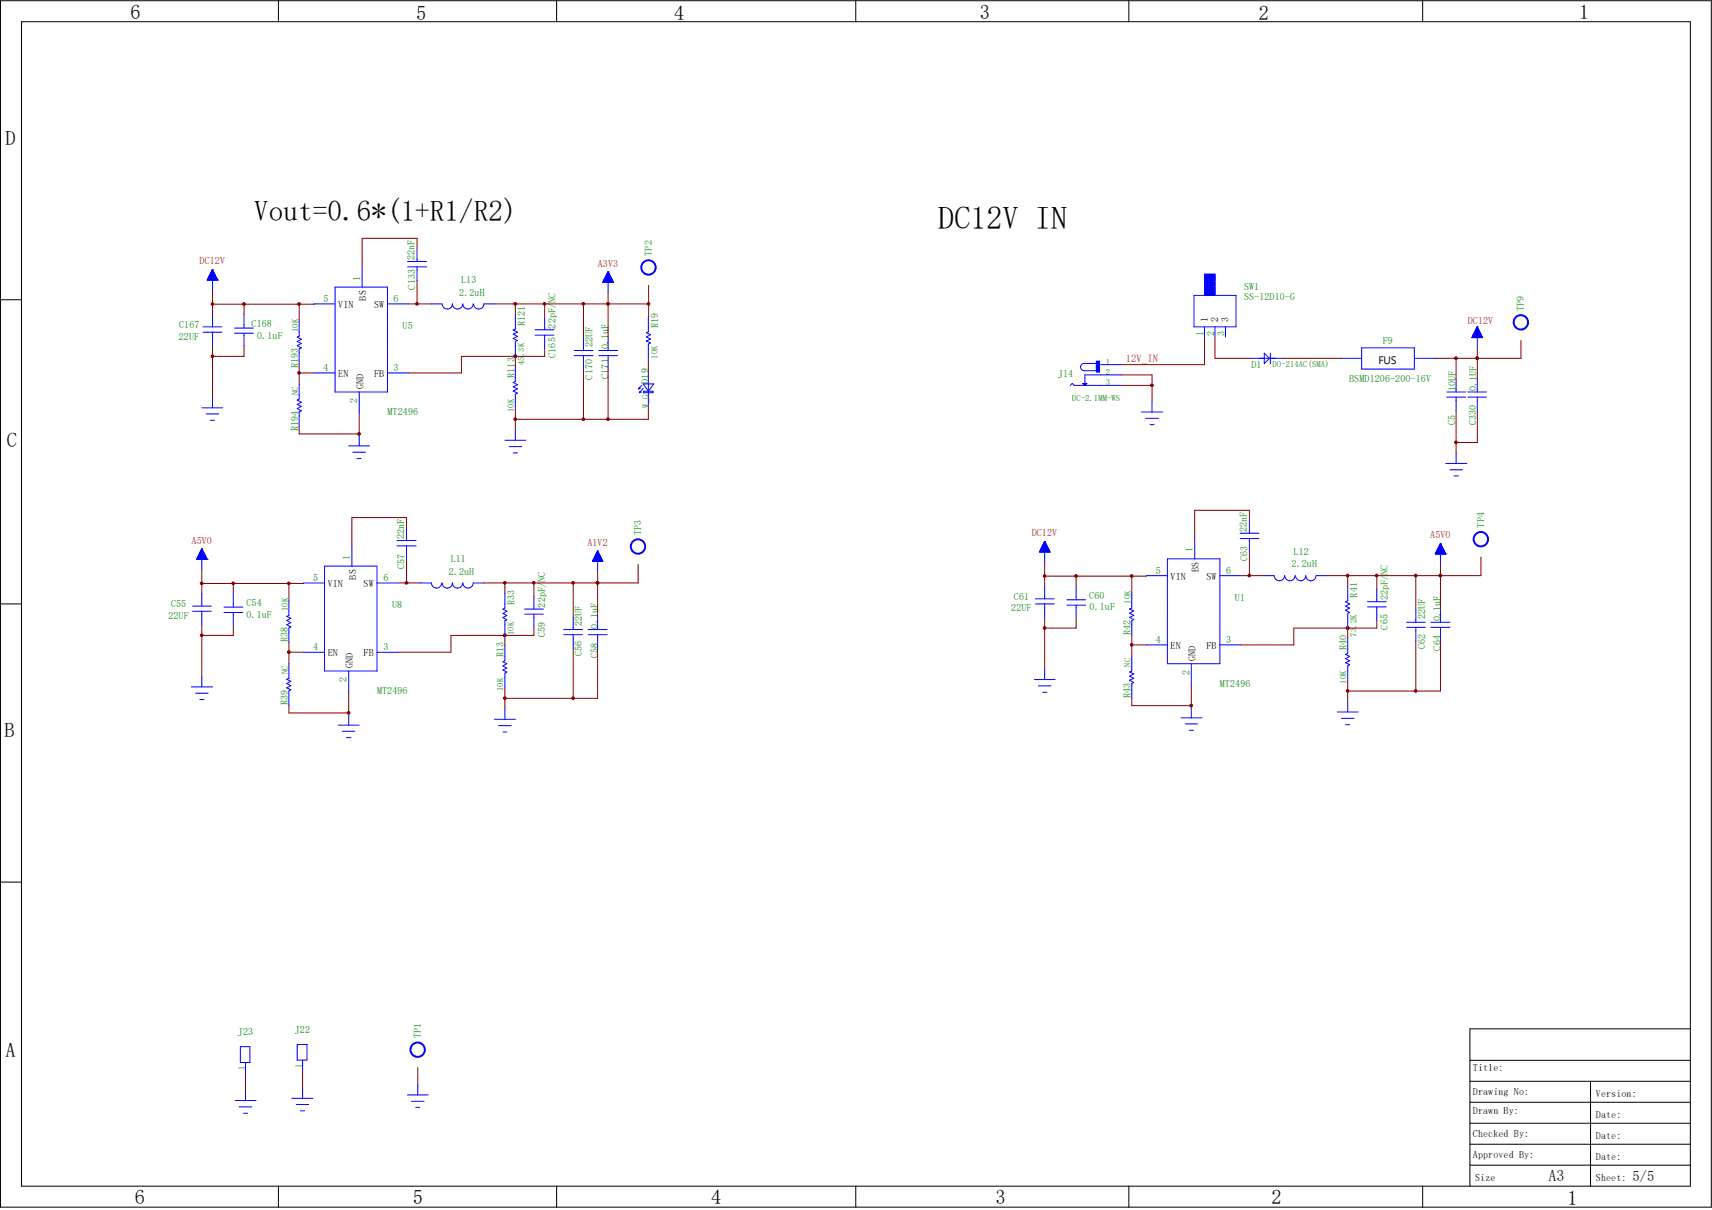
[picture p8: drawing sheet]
<svg xmlns="http://www.w3.org/2000/svg" width="297mm" height="210mm" viewBox="0 0 297 210" stroke-linecap="round" stroke-linejoin="round" font-family="sans-serif">
<g fill="none" stroke="#800000" stroke-width=".17">
<path d="M36.9 50.5v4.1M42.3 52.8v1.8M51.9 52.8v3M54.5 52.7l-17.6 .1M70.9 52.7h3.9M72.3 43.2v-1.8h-9.5v4.8M72.3 48.7v4M85.8 52.7h26.7M89.4 52.7v1.9M94.5 52.7v2.4M101.2 52.7v5.9M105.5 52.7h.1"/>
<path d="M105.5 50.8v7.8M112.5 49.5v5.5M209 58.5v4.8h-14.4M210.8 58.5v3.7h6.3M263.9 59.1v3.1h-14.9M36.9 60v8.9M42.3 60v1.8h-5.4M51.9 64.7h2.6M51.9 63.1v3.6M51.9 74v1.3h10.4M62.3 71.7v3.9M89.4 61.8h.1"/>
<path d="M89.4 61.8v1.9M89.4 71v3.6M94.5 60.5v1.3h-14.4v2.9h-9.2M101.2 64.1v8.7M105.5 64.1v8.7M112.5 70.3v2.5h-23.1M112.5 62.3v2.5M194.6 66.9h5.3M194.6 65.1h5.3v4.6M222.6 62.2h10M252.6 62.2v3.6M252.6 71.3v7.3"/>
<path d="M256.3 62.2h.1M256.3 60.4v5.4M256.3 71.3v5.5h-3.7M35 98.9v4.1M70.5 91.6v-1.8h-9.5v4.8M70.5 97.1v4.1M103.7 99.2v7.9M110.7 98v3.2h-26.8M181.2 97.6v4.1M186.7 100v1.7M196.3 100v3M198.9 99.9l-17.7 .1"/>
<path d="M215.3 99.9h3.9M216.7 90.3v-1.7h-9.4v4.7M216.7 95.8v4.1M233.8 99.9v1.8M238.8 99.9v2.3M245.6 99.9v5.9M249.9 99.9h.1M249.9 98v7.8M256.9 96.7v3.2h-26.7M35 108.5v8.9M40.5 108.5v1.8h-5.5M40.5 101.3v1.7"/>
<path d="M50.1 113.2h2.6M50.1 101.3v3M50.1 111.5v3.7M52.7 101.2l-17.7 .1M69 101.2h4M87.6 110.3h.1M87.6 101.2v1.8M87.6 110.3v1.8M87.6 119.4v3.6M92.6 109v1.3h-14.4v2.9h-9.2M92.6 101.2v2.3M99.4 101.2v5.9"/>
<path d="M99.4 112.5v8.7M103.7 101.2h.1M103.7 112.5v8.7h-16.1M181.2 107.2v8.9M186.7 107.2v1.8h-5.5M196.3 111.9h2.6M196.3 110.2v3.7M206.7 118.8v3.9M233.8 109h.1M233.8 109v1.8M233.8 118.1v3.7M238.8 107.7v1.3h-14.3v2.9h-9.2"/>
<path d="M245.6 111.3v8.6M249.9 111.3v8.6h-16.1M50.1 122.4v1.3h10.4M60.5 120.1v3.9M196.3 121.2v1.3h10.4M42.6 186.2v3M52.5 185.8v3M72.5 185.3v2.9"/>
</g>
<circle cx="199.8" cy="66.9" r=".23" fill="#800000"/>
<circle cx="199.8" cy="66.9" r=".23" fill="none" stroke="#800000" stroke-width=".17"/>
<circle cx="252.6" cy="76.8" r=".23" fill="#800000"/>
<circle cx="252.6" cy="76.8" r=".23" fill="none" stroke="#800000" stroke-width=".17"/>
<circle cx="89.4" cy="52.7" r=".23" fill="#800000"/>
<circle cx="89.4" cy="52.7" r=".23" fill="none" stroke="#800000" stroke-width=".17"/>
<circle cx="89.4" cy="61.8" r=".23" fill="#800000"/>
<circle cx="89.4" cy="61.8" r=".23" fill="none" stroke="#800000" stroke-width=".17"/>
<circle cx="36.9" cy="61.8" r=".23" fill="#800000"/>
<circle cx="36.9" cy="61.8" r=".23" fill="none" stroke="#800000" stroke-width=".17"/>
<circle cx="89.4" cy="72.7" r=".23" fill="#800000"/>
<circle cx="89.4" cy="72.7" r=".23" fill="none" stroke="#800000" stroke-width=".17"/>
<circle cx="72.3" cy="52.7" r=".23" fill="#800000"/>
<circle cx="72.3" cy="52.7" r=".23" fill="none" stroke="#800000" stroke-width=".17"/>
<circle cx="89.4" cy="61.8" r=".23" fill="#800000"/>
<circle cx="89.4" cy="61.8" r=".23" fill="none" stroke="#800000" stroke-width=".17"/>
<circle cx="94.5" cy="52.7" r=".23" fill="#800000"/>
<circle cx="94.5" cy="52.7" r=".23" fill="none" stroke="#800000" stroke-width=".17"/>
<circle cx="51.9" cy="64.7" r=".23" fill="#800000"/>
<circle cx="51.9" cy="64.7" r=".23" fill="none" stroke="#800000" stroke-width=".17"/>
<circle cx="62.3" cy="75.3" r=".23" fill="#800000"/>
<circle cx="62.3" cy="75.3" r=".23" fill="none" stroke="#800000" stroke-width=".17"/>
<circle cx="42.3" cy="52.8" r=".23" fill="#800000"/>
<circle cx="42.3" cy="52.8" r=".23" fill="none" stroke="#800000" stroke-width=".17"/>
<circle cx="51.9" cy="52.8" r=".23" fill="#800000"/>
<circle cx="51.9" cy="52.8" r=".23" fill="none" stroke="#800000" stroke-width=".17"/>
<circle cx="36.9" cy="52.8" r=".23" fill="#800000"/>
<circle cx="36.9" cy="52.8" r=".23" fill="none" stroke="#800000" stroke-width=".17"/>
<circle cx="101.2" cy="72.7" r=".23" fill="#800000"/>
<circle cx="101.2" cy="72.7" r=".23" fill="none" stroke="#800000" stroke-width=".17"/>
<circle cx="101.2" cy="52.7" r=".23" fill="#800000"/>
<circle cx="101.2" cy="52.7" r=".23" fill="none" stroke="#800000" stroke-width=".17"/>
<circle cx="105.5" cy="52.7" r=".23" fill="#800000"/>
<circle cx="105.5" cy="52.7" r=".23" fill="none" stroke="#800000" stroke-width=".17"/>
<circle cx="105.5" cy="52.7" r=".23" fill="#800000"/>
<circle cx="105.5" cy="52.7" r=".23" fill="none" stroke="#800000" stroke-width=".17"/>
<circle cx="112.5" cy="52.7" r=".23" fill="#800000"/>
<circle cx="112.5" cy="52.7" r=".23" fill="none" stroke="#800000" stroke-width=".17"/>
<circle cx="105.5" cy="72.7" r=".23" fill="#800000"/>
<circle cx="105.5" cy="72.7" r=".23" fill="none" stroke="#800000" stroke-width=".17"/>
<circle cx="252.6" cy="62.2" r=".23" fill="#800000"/>
<circle cx="252.6" cy="62.2" r=".23" fill="none" stroke="#800000" stroke-width=".17"/>
<circle cx="256.3" cy="62.2" r=".23" fill="#800000"/>
<circle cx="256.3" cy="62.2" r=".23" fill="none" stroke="#800000" stroke-width=".17"/>
<circle cx="256.3" cy="62.2" r=".23" fill="#800000"/>
<circle cx="256.3" cy="62.2" r=".23" fill="none" stroke="#800000" stroke-width=".17"/>
<circle cx="87.6" cy="101.2" r=".23" fill="#800000"/>
<circle cx="87.6" cy="101.2" r=".23" fill="none" stroke="#800000" stroke-width=".17"/>
<circle cx="87.6" cy="110.3" r=".23" fill="#800000"/>
<circle cx="87.6" cy="110.3" r=".23" fill="none" stroke="#800000" stroke-width=".17"/>
<circle cx="35" cy="110.3" r=".23" fill="#800000"/>
<circle cx="35" cy="110.3" r=".23" fill="none" stroke="#800000" stroke-width=".17"/>
<circle cx="87.6" cy="121.2" r=".23" fill="#800000"/>
<circle cx="87.6" cy="121.2" r=".23" fill="none" stroke="#800000" stroke-width=".17"/>
<circle cx="70.5" cy="101.2" r=".23" fill="#800000"/>
<circle cx="70.5" cy="101.2" r=".23" fill="none" stroke="#800000" stroke-width=".17"/>
<circle cx="87.6" cy="110.3" r=".23" fill="#800000"/>
<circle cx="87.6" cy="110.3" r=".23" fill="none" stroke="#800000" stroke-width=".17"/>
<circle cx="92.6" cy="101.2" r=".23" fill="#800000"/>
<circle cx="92.6" cy="101.2" r=".23" fill="none" stroke="#800000" stroke-width=".17"/>
<circle cx="50.1" cy="113.2" r=".23" fill="#800000"/>
<circle cx="50.1" cy="113.2" r=".23" fill="none" stroke="#800000" stroke-width=".17"/>
<circle cx="60.5" cy="123.7" r=".23" fill="#800000"/>
<circle cx="60.5" cy="123.7" r=".23" fill="none" stroke="#800000" stroke-width=".17"/>
<circle cx="40.4" cy="101.2" r=".23" fill="#800000"/>
<circle cx="40.4" cy="101.2" r=".23" fill="none" stroke="#800000" stroke-width=".17"/>
<circle cx="50.1" cy="101.2" r=".23" fill="#800000"/>
<circle cx="50.1" cy="101.2" r=".23" fill="none" stroke="#800000" stroke-width=".17"/>
<circle cx="35" cy="101.2" r=".23" fill="#800000"/>
<circle cx="35" cy="101.2" r=".23" fill="none" stroke="#800000" stroke-width=".17"/>
<circle cx="99.4" cy="121.2" r=".23" fill="#800000"/>
<circle cx="99.4" cy="121.2" r=".23" fill="none" stroke="#800000" stroke-width=".17"/>
<circle cx="99.4" cy="101.2" r=".23" fill="#800000"/>
<circle cx="99.4" cy="101.2" r=".23" fill="none" stroke="#800000" stroke-width=".17"/>
<circle cx="103.7" cy="101.2" r=".23" fill="#800000"/>
<circle cx="103.7" cy="101.2" r=".23" fill="none" stroke="#800000" stroke-width=".17"/>
<circle cx="103.7" cy="101.2" r=".23" fill="#800000"/>
<circle cx="103.7" cy="101.2" r=".23" fill="none" stroke="#800000" stroke-width=".17"/>
<circle cx="233.8" cy="99.9" r=".23" fill="#800000"/>
<circle cx="233.8" cy="99.9" r=".23" fill="none" stroke="#800000" stroke-width=".17"/>
<circle cx="233.8" cy="109" r=".23" fill="#800000"/>
<circle cx="233.8" cy="109" r=".23" fill="none" stroke="#800000" stroke-width=".17"/>
<circle cx="181.2" cy="109" r=".23" fill="#800000"/>
<circle cx="181.2" cy="109" r=".23" fill="none" stroke="#800000" stroke-width=".17"/>
<circle cx="233.8" cy="119.9" r=".23" fill="#800000"/>
<circle cx="233.8" cy="119.9" r=".23" fill="none" stroke="#800000" stroke-width=".17"/>
<circle cx="216.7" cy="99.9" r=".23" fill="#800000"/>
<circle cx="216.7" cy="99.9" r=".23" fill="none" stroke="#800000" stroke-width=".17"/>
<circle cx="233.8" cy="109" r=".23" fill="#800000"/>
<circle cx="233.8" cy="109" r=".23" fill="none" stroke="#800000" stroke-width=".17"/>
<circle cx="238.8" cy="99.9" r=".23" fill="#800000"/>
<circle cx="238.8" cy="99.9" r=".23" fill="none" stroke="#800000" stroke-width=".17"/>
<circle cx="196.3" cy="111.9" r=".23" fill="#800000"/>
<circle cx="196.3" cy="111.9" r=".23" fill="none" stroke="#800000" stroke-width=".17"/>
<circle cx="206.7" cy="122.4" r=".23" fill="#800000"/>
<circle cx="206.7" cy="122.4" r=".23" fill="none" stroke="#800000" stroke-width=".17"/>
<circle cx="186.7" cy="100" r=".23" fill="#800000"/>
<circle cx="186.7" cy="100" r=".23" fill="none" stroke="#800000" stroke-width=".17"/>
<circle cx="196.3" cy="100" r=".23" fill="#800000"/>
<circle cx="196.3" cy="100" r=".23" fill="none" stroke="#800000" stroke-width=".17"/>
<circle cx="181.2" cy="100" r=".23" fill="#800000"/>
<circle cx="181.2" cy="100" r=".23" fill="none" stroke="#800000" stroke-width=".17"/>
<circle cx="245.6" cy="119.9" r=".23" fill="#800000"/>
<circle cx="245.6" cy="119.9" r=".23" fill="none" stroke="#800000" stroke-width=".17"/>
<circle cx="245.6" cy="99.9" r=".23" fill="#800000"/>
<circle cx="245.6" cy="99.9" r=".23" fill="none" stroke="#800000" stroke-width=".17"/>
<circle cx="249.9" cy="99.9" r=".23" fill="#800000"/>
<circle cx="249.9" cy="99.9" r=".23" fill="none" stroke="#800000" stroke-width=".17"/>
<circle cx="249.9" cy="99.9" r=".23" fill="#800000"/>
<circle cx="249.9" cy="99.9" r=".23" fill="none" stroke="#800000" stroke-width=".17"/>
<g fill="none" stroke="#00f" stroke-width=".17">
<path d="M35.2 56.7h3.3M35.2 57.7h3.3M35.9 48.6h.1M35.9 48.6h1.9M36 48.5h1.7M36.1 48.3h1.5v.3M36.2 48.2h1.3M36.2 48.2v.4M36.2 48.1h1.3M36.2 48v.6M36.3 48h1.1M36.3 47.9h1.1v.7"/>
<path d="M36.3 47.8v.8M36.4 47.8h1M36.4 47.8h.9M36.4 47.7v.9M36.4 47.7h.9M36.4 47.5v1.1M36.5 47.6h.7M36.5 47.5h.7M36.6 47.3h.5v1.3M36.6 47.3h.4M36.6 47.2v1.4M36.7 47.2h.3"/>
<path d="M36.7 47.1v1.5M36.7 47.1h.3M36.7 46.9v1.7M36.8 47h.1M36.8 46.9h.1M36.8 46.8v1.8M36.9 46.8h.1M36.9 46.8v3.7M36.9 54.6v2.1M36.9 57.7v2.3M36.9 46.8l-1 1.8M36.9 46.8l.9 1.8"/>
<path d="M37 47v1.6M37 47.2v1.4M37.1 47.4h-.6v1.2M37.2 47.5v1.1M37.3 47.6v1M37.3 47.8v.8M37.5 48v.6M37.5 48.3h-1.4v.3M37.5 48.2v.4M37.6 48.4h-1.6v.2M37.7 48.5v.1M37.8 48.6h.1"/>
<path d="M40.7 56.9h3.2M40.7 57.8h3.2M42.3 54.6v2.3M42.3 57.8v2.2M51.9 55.8v2.5l-.3 .2 .7 .4-.7 .4 .7 .3-.7 .4 .7 .4-.4 .1v2.6M54.5 52.7h3.6M58.1 49.8h9.1v18.2h-9.1zM62.8 46.2v3.6M67.2 52.7h3.7M70.7 46.3h3.3M70.7 45.4h3.3M72.3 43.2v2.2"/>
<path d="M72.3 46.3v2.4M74.8 52.7h1.9M76.7 52.7a.89 .89 0 0 0 .9 .9 .89 .89 0 0 0 .9-.9 .89 .89 0 0 0 .9 .9 .89 .89 0 0 0 .9-.9M80.3 52.7a.89 .89 0 0 0 .9 .9 .89 .89 0 0 0 .9-.9M82.2 52.7a.89 .89 0 0 0 .9 .9 .89 .89 0 0 0 .8-.9h1.9M89.4 54.6v2.5l-.4 .2 .8 .4-.8 .3 .8 .4-.8 .4 .8 .3-.4 .2v2.5M92.8 58.2h3.3M92.8 57.2h3.3M94.5 55.1v2.1M94.5 58.2v2.3M101.2 58.6v2.2M104.6 48.9l1.8 .1"/>
<path d="M104.7 48.8h1.6M104.7 48.7v.3M104.7 48.7h1.6M104.8 48.6v.4M104.8 48.6h1.4M104.8 48.5h1.4M104.8 48.4v.6M104.9 48.3h1.2v.7M104.9 48.4h1.2M104.9 48.3v.7M104.9 48.3h1.1M105 48.2h1"/>
<path d="M105 48.2v.8M105.1 48h.8M105.1 48.1h.8M105.1 48v1M105.2 47.9h.7v1.1M105.2 47.8h.6M105.2 47.7v1.3M105.2 47.7h.5M105.3 47.7h.4M105.3 47.5v1.5M105.3 47.6h.4M105.3 47.5h.4"/>
<path d="M105.3 47.4v1.6M105.4 47.4h.2M105.4 47.3h.2v1.7M105.4 47.2v1.8M105.5 47.3h.1M105.5 47.2h.1M105.5 47.2v3.6M105.5 58.6v2.2M105.5 47.2l.9 1.8h-1.8zM105.7 47.5v1.5M105.7 47.6v1.4M105.8 47.8v1.2"/>
<path d="M105.8 47.8h-.6v1.2M105.9 48v1M106 48.2v.8M106.2 48.5v.5M106.2 48.6v.4M106.3 48.8v.2M106.3 48.9h-1.7v.1M112.5 55v2.6l-.4 .1 .8 .4-.8 .4 .8 .3-.8 .4 .8 .3-.4 .2v2.6M207.1 51.3h7.3v5.4h-7.3zM209 51.3v-3.7h1.8v3.7M209 56.7v1.8M209 51.1h1.8"/>
<path d="M209 50.9h1.8M209 50.7h1.8M209 50.5h1.8M209 50.4h1.8M209 50.2h1.8M209 50h1.8M209 49.8h1.8M209 49.6h1.8M209 49.4h1.8M209 49.3h1.8M209 49.1h1.8M209 48.9h1.8"/>
<path d="M209 48.7h1.8M209 48.6h1.8M209 48.3h1.8M209 48.2h1.8M209 48h1.8M209 47.8h1.8M209 47.7h1.8M209.1 47.6v3.7M209.3 47.6v3.7M209.5 47.6v3.7M209.7 47.6v3.7M209.8 47.6v3.7"/>
<path d="M210 47.6v3.7M210.2 47.6v3.7M210.4 47.6v3.7M210.6 47.6v3.7M210.7 47.6v3.7M210.8 56.7v1.8M212.6 56.7v1.8M255.4 58.5l1.7 .1M255.4 58.5v.1M255.4 58.4h1.7M255.5 58.6v-.3h1.5v.3M255.5 58.3h1.5"/>
<path d="M255.5 58.2h1.5v.4M255.5 58.2v.4M255.6 58.1h1.4M255.6 58.1h1.3v.5M255.6 58v.6M255.7 58h1.2M255.7 57.9h1.2v.7M255.7 57.9v.7M255.7 57.8h1.1M255.8 58.6v-.9h1v.9M255.8 57.7h1M255.9 57.6h.8v1"/>
<path d="M255.9 57.5h.7v1.1M255.9 57.4v1.2M255.9 57.4h.7M256 57.3h.5v1.3M256 57.2v1.4M256 57.2h.5M256 57.2h.5v1.4M256 57.1v1.5M256.1 57.1h.4M256.1 57h.3v1.6M256.1 57v1.6M256.2 57h.2"/>
<path d="M256.2 56.9h.2v1.7M256.2 56.8v1.8M256.2 56.8h.1M256.3 56.7h.1M256.3 56.7v3.7M256.3 56.7l.9 1.9h-1.8zM256.7 57.6h-.8v1M35 70.8h3.7M35.8 71.8h2.1M36.5 72.9h.7M36.9 68.9v1.9M51.9 66.7v2.6l-.3 .1 .7 .4-.7 .4 .7 .3-.7 .4 .7 .4-.4 .2v2.5"/>
<path d="M54.5 64.7h3.6M60.5 77.4h3.6M61.2 78.5h2.2M61.9 79.6h.8M62.3 68v3.7M62.3 75.6v1.8M67.2 64.7h3.7M87.6 76.4h3.6M88.3 77.5h2.2M89 78.6h.8M89.4 63.7v2.5l-.4 .2 .8 .4-.8 .3 .8 .4-.8 .4 .8 .3-.4 .2v2.6M89.4 74.6v1.8"/>
<path d="M99.6 61.7h3.3M99.6 60.8h3.3M101.2 61.7v2.4M103.9 61.7h3.2M103.9 60.8h3.2M105.5 61.7v2.4M110.9 67.2l-.1 .3 .3-.1M111 67.9l-.1 .3M111.3 68.1l-.4 .1M111.3 66.9l-.5 .6M111.6 66.6h1.8l-.9 1.3zM111.6 67.4l-.7 .8"/>
<path d="M111.6 67.9h1.7v.3h-1.7zM112.5 64.8v5.5M185.7 66.9l.3-.4 .4 .4h8.2M187.8 66.5h.8l-.4 .4zM188 66.5v.2M188.2 66.5v.4M188.2 64.3h2M188.3 66.5v.3h-.3M188.5 66.5l-.6 .1M190.2 63.1h-2a.64 .64 0 0 0-.7 .6 .64 .64 0 0 0 .7 .6M190.2 62.7h.6v1.9h-.6zM190.2 64.4h.6"/>
<path d="M190.2 64.2h.6M190.2 64.1h.6M190.2 63.8h.6M190.2 63.7h.6M190.2 63.5h.6M190.2 63.3h.6M190.2 63.1h.6M190.2 62.9h.6M190.2 62.8h.6M190.4 62.7v1.9M190.5 62.7v1.9M190.7 62.7v1.9"/>
<path d="M190.9 63.3h3.7M194.6 65.1h-6.4v1.6M198 71.5h3.7M198.8 72.6h2.2M199.5 73.7h.7M199.9 69.7v1.8M217.1 62.2h5.5M219.3 61.3l.9 .9-.9 .9zM220.4 61.3v1.8M232.6 62.2h3.6M236.2 60.4h9.2v3.7h-9.2zM245.4 62.2h3.6"/>
<path d="M251 68.9h3.3M251 68h3.3M252.6 65.8v2.2M252.6 68.9v2.4M252.6 78.6v1.8M254.6 68.9h3.3M254.6 68h3.3M256.3 65.8v2.2M256.3 68.9v2.4M34.1 97.1h.1M34.1 97.1h1.8M34.2 97h1.7"/>
<path d="M34.2 96.9h1.7M34.2 97.1v-.2h1.7v.2M34.2 96.8h1.6M34.2 96.7v.4M34.3 96.7h1.5M34.3 96.6h1.4v.5M34.3 96.6v.5M34.4 96.6h1.3M34.4 96.5h1.2v.6M34.4 96.4v.7M34.5 96.4h1.1M34.5 96.3h1"/>
<path d="M34.5 96.2h1M34.5 96.1v1M34.6 96.1h.9M34.6 96.1h.8v1M34.6 96v1.1M34.7 96h.7M34.7 95.9h.6M34.7 95.8v1.3M34.8 95.9h.5v1.2M34.8 95.8h.5M34.8 95.7v1.4M34.8 95.7h.5"/>
<path d="M34.8 95.6h.4v1.5M34.8 95.5v1.6M34.9 95.5h.3M34.9 95.5h.2M34.9 95.4v1.7M35 95.4h.1M35 95.3h.1M35 95.2v3.7M35 95.2l-.9 1.9M35 95.2l.9 1.9M35.1 95.3v1.8M35.1 95.5v1.6"/>
<path d="M35.3 95.8v1.3M35.5 96.2v.9M35.6 96.3v.8M35.8 96.8v.3M35.9 97.1h.1M56.3 98.3h9.1v18.2h-9.1zM61 94.6v3.7M68.9 94.7h3.3M68.9 93.8h3.3M70.5 91.6v2.2M70.5 94.7v2.4M102.8 97.4h1.8"/>
<path d="M102.8 97.3v.1M102.9 97.3h1.6M102.9 97.2h1.6M102.9 97.2v.2M102.9 97.2h1.5M103 97.1h1.4M103 97v.4M103 97h1.4M103 96.9h1.3M103 97.4v-.5h1.3v.5M103.1 96.8h1.2M103.2 96.6h1v.8"/>
<path d="M103.2 96.6v.8M103.2 96.6h.9M103.3 96.5h.8v.9M103.3 96.4v1M103.3 96.4h.8M103.3 96.3v1.1M103.4 96.3h.6M103.4 96.2h.6M103.4 96.1v1.3M103.4 96.1h.5M103.5 96.1h.4v1.3M103.5 96v1.4"/>
<path d="M103.5 96h.4M103.5 95.9h.3M103.5 95.9h.3v1.5M103.5 95.8v1.6M103.6 95.8h.2M103.6 95.7h.1M103.6 95.7v1.7M103.7 95.6h.1M103.7 95.6v3.6M103.7 95.6l-.9 1.8M103.7 95.6l.9 1.8M103.8 95.8v1.6"/>
<path d="M104 96.2v1.2M104.1 96.3v1.1M104.2 96.7h-1.1v.7M104.3 96.8v.6M104.4 97.1v.3M104.5 97.2v.2M104.6 97.4h.1M180.4 95.7l1.7 .1M180.4 95.6h1.7M180.4 95.7v.1M180.5 95.8v-.3h1.5v.3M180.5 95.5h1.5"/>
<path d="M180.5 95.4h1.5v.4M180.5 95.4v.4M180.6 95.4h1.3M180.6 95.3h1.3v.5M180.6 95.2v.6M180.6 95.2h1.3M180.6 95.8v-.7h1.2v.7M180.7 95h1.1M180.7 95h1v.8M180.7 95v.8M180.8 94.9h.9M180.8 94.9h.9v.9"/>
<path d="M180.8 94.8v1M180.8 94.8h.9M180.9 94.7h.7v1.1M181 94.5h.5v1.3M181 94.4h.5v1.4M181 94.4v1.4M181.1 94.4h.3M181.1 94.3h.3v1.5M181.1 94.2v1.6M181.1 94.2h.3M181.1 94.1h.2v1.7M181.1 94v1.8"/>
<path d="M181.2 94h.1M181.2 94v3.6M181.2 94l1 1.8h-1.9zM181.5 94.5h-.5v1.3M181.6 94.6h-.7v1.2M198.9 99.9h3.6M202.5 97h9.1v18.2h-9.1zM207.3 93.3v3.7M211.6 99.9h3.7M215.1 93.5h3.3M215.1 92.5h3.3M216.7 90.3v2.2"/>
<path d="M216.7 93.5v2.3M219.2 99.9h1.8M221.1 99.9a.89 .89 0 0 0 .9 .9 .89 .89 0 0 0 .8-.9M222.9 99.9a.89 .89 0 0 0 .9 .9 .89 .89 0 0 0 .9-.9M224.7 99.9a.89 .89 0 0 0 .9 .9 .89 .89 0 0 0 .9-.9 .89 .89 0 0 0 .9 .9 .89 .89 0 0 0 .9-.9M228.3 99.9h1.9M249 96.1h.1M249 96.1h1.8M249 96h1.7v.1M249 96v.1M249.1 95.9h1.6M249.1 95.9h1.6v.2"/>
<path d="M249.1 95.8v.3M249.2 95.8h1.4M249.2 95.7h1.4v.4M249.2 95.7v.4M249.3 95.6h1.3M249.3 96.1v-.6h1.2v.6M249.3 95.5h1.2M249.3 95.4h1.1v.7M249.3 95.4v.7M249.4 95.4h1M249.4 95.3h1v.8M249.4 95.2v.9"/>
<path d="M249.5 95.2h.8M249.5 95.1h.8v1M249.6 95h.6v1.1M249.6 94.9v1.2M249.6 94.9h.6M249.6 94.9h.5v1.2M249.6 94.8v1.3M249.7 94.8h.4M249.7 94.7h.4v1.4M249.7 94.6v1.5M249.8 94.6h.3M249.8 94.5h.2v1.6"/>
<path d="M249.9 94.4v1.7M249.9 94.4h.1M249.9 94.4v3.6M249.9 94.4l-.9 1.7M249.9 94.4l.9 1.7M250 94.5h-.2v1.6M250.3 95h-.8v1.1M250.8 96.1h.1M250.8 80.4h3.7M251.5 81.5h2.2M252.3 82.6h.7M33.2 119.2h3.7"/>
<path d="M33.4 106.1h3.3M33.4 105.2h3.3M35 103v2.2M35 106.1v2.4M35 117.4v1.8M38.9 105.4h3.2M38.9 106.3h3.2M40.5 103v2.4M40.5 106.3v2.2M50.1 104.3v2.5l-.4 .2 .8 .3-.8 .4 .8 .4-.8 .3 .8 .4-.4 .2v2.5M50.1 115.2v2.5l-.4 .2 .8 .3-.8 .4 .8 .4-.8 .4 .8 .3-.4 .2v2.5M52.7 101.2h3.6"/>
<path d="M52.7 113.2h3.6M60.5 116.5v3.6M65.4 101.2h3.6M65.4 113.2h3.6M73 101.2h1.8a.89 .89 0 0 0 .9 .9 .89 .89 0 0 0 .9-.9M76.7 101.2a.89 .89 0 0 0 .9 .9 .89 .89 0 0 0 .9-.9 .89 .89 0 0 0 .9 .9 .89 .89 0 0 0 .9-.9M80.3 101.2a.89 .89 0 0 0 .9 .9 .89 .89 0 0 0 .9-.9M82.1 101.2h1.8M87.6 103v2.5l-.4 .2 .7 .4-.7 .4 .7 .3-.7 .4 .7 .4-.3 .1v2.6M87.6 112.1v2.6l-.4 .2 .7 .3-.7 .4 .7 .4-.7 .3 .7 .3-.3 .2v2.6M91 106.6h3.3M91 105.7h3.3"/>
<path d="M92.6 103.5v2.2M92.6 106.6v2.4M97.8 110.2h3.2M97.8 109.3h3.2M99.4 107.1v2.2M99.4 110.2v2.3M102 110.2h3.3M102 109.3h3.3M103.7 107.1v2.2M103.7 110.2v2.3M179.5 117.9h3.5M179.6 104.8h3.3"/>
<path d="M179.6 103.9h3.3M180.1 119h2.2M181.2 101.7v2.2M181.2 104.8v2.4M181.2 116.1v1.8M185.1 104.1h3.2M185.1 105h3.2M186.7 101.7v2.4M186.7 105v2.2M196.3 103v2.5l-.3 .2 .7 .3-.7 .4 .7 .4-.7 .3 .7 .4-.4 .2v2.5M196.3 113.9v2.6l-.3 .1 .7 .4-.7 .3 .7 .4-.7 .4 .7 .3-.4 .2v2.6M198.9 111.9h3.6"/>
<path d="M206.7 115.2v3.6M211.6 111.9h3.7M233.8 101.7v2.6l-.4 .1 .7 .4-.7 .4 .7 .3-.7 .4 .7 .4-.3 .2v2.5M233.8 110.8v2.6l-.4 .2 .7 .3-.7 .4 .7 .4-.7 .3 .7 .4-.3 .2v2.5M237.2 105.3h3.3M237.2 104.4h3.3M238.8 102.2v2.2M238.8 105.3v2.4M244 108.9h3.3M244 108h3.3M245.6 105.8v2.2M245.6 108.9v2.4"/>
<path d="M248.2 108.9h3.3M248.2 108h3.3M249.9 105.8v2.2M249.9 108.9v2.4M34 120.3h2.1M34.7 121.4h.7M58.7 125.9h3.6M59.4 126.9h2.2M60.1 128h.8M60.5 124v1.9M85.8 124.8h3.6M86.5 125.9h2.2"/>
<path d="M87.2 127h.7M87.6 123v1.8M180.9 120.1h.7M204.9 124.6h3.6M205.6 125.6h2.2M206.3 126.7h.8M206.7 122.7v1.9M232 123.6h3.6M232.7 124.7h2.2M233.4 125.8h.7M233.8 121.8v1.8M40.8 191h3.6"/>
<path d="M41.5 192.1h2.2M41.7 181.7h1.6v2.7h-1.6zM42.2 193.2h.8M42.6 184.4v1.8M42.6 189.2v1.8M50.6 190.6h3.7M51.4 191.7h2.2M51.6 181.3h1.7v2.7h-1.7zM52.1 192.8h.7M52.5 184v1.8M52.5 188.8v1.8M70.7 190h3.6"/>
<path d="M71.4 191.1h2.2M72.1 192.2h.7M72.5 188.2v1.8"/>
</g>
<g fill="none" stroke="#00f" stroke-width=".34">
<circle cx="112.5" cy="46.4" r="1.25"/>
<circle cx="263.8" cy="55.9" r="1.25"/>
<circle cx="110.7" cy="94.8" r="1.25"/>
<circle cx="256.9" cy="93.6" r="1.25"/>
<circle cx="72.5" cy="182.2" r="1.25"/>
</g>
<g fill="none" stroke="#000" stroke-width=".17">
<path d="M.1 .1h296.8v209.4h-296.8zM3.7 3.8h289.5v202.1h-289.5zM48.3 .1v3.7M96.6 .1v3.7M148.5 .1v3.7M195.8 .1v3.7M246.8 .1v3.7M.1 52h3.6M.1 104.8h3.6M.1 153.1h3.6M293.2 178.6h-38.2v27.3M255 184h38.2"/>
<path d="M255 187.7h38.2M255 191.3h38.2M255 194.9h38.2M255 198.6h38.2M275.9 187.7v18.2M48.3 205.9v3.6M96.6 205.9v3.6M148.5 205.9v3.6M195.8 205.9v3.6M246.8 205.9v3.6M255 202.2h38.2"/>
</g>
<text font-size="5.5" x="162.8" y="39.8">DC12V IN</text>
<text font-size="5" x="44.1" y="38.4">Vout=0.6*(1+R1/R2)</text>
<g font-size="3.5">
<text x="22.6" y="3.2">6</text>
<text x="72.2" y="3.4">5</text>
<text x="117" y="3.4">4</text>
<text x="170" y="3.2">3</text>
<text x="218.4" y="3.4">2</text>
<text x="273.9" y="3.2">1</text>
<text x="1" y="25.2">D</text>
<text x="1.2" y="77.5">C</text>
<text x=".8" y="127.9">B</text>
<text x="1" y="183.5">A</text>
<text x="23.4" y="209">6</text>
<text x="71.6" y="209">5</text>
<text x="123.4" y="209">4</text>
<text x="172.7" y="209">3</text>
<text x="220.6" y="209">2</text>
<text x="271.9" y="209.2">1</text>
</g>
<text font-size="2.8" x="268.6" y="205">A3</text>
<text font-size="2.5" x="283.2" y="205">5/5</text>
<text font-size="1.9" x="239.1" y="63.1">FUS</text>
<text font-size="1.8" fill="#f00" x="195.3" y="62.8">12V_IN</text>
<g font-size="1.7" fill="#f00">
<text x="34.6" y="45.9">DC12V</text>
<text x="103.7" y="46.3">A3V3</text>
<text x="254.6" y="56.2">DC12V</text>
<text x="33.2" y="94.4">A5V0</text>
<text x="101.9" y="94.7">A1V2</text>
<text x="179" y="93">DC12V</text>
<text x="248.1" y="93.4">A5V0</text>
</g>
<g font-size="1.7" fill="#008000">
<text x="71.9" y="45.2" transform="rotate(-90 71.9 45.2)">22nF</text>
<text x="113.1" y="44.4" transform="rotate(-90 113.1 44.4)">TP2</text>
<text x="56.1" y="52.4">5</text>
<text x="62.5" y="48.7" transform="rotate(-90 62.5 48.7)">1</text>
<text x="68.3" y="52.4">6</text>
<text x="72" y="50.2" transform="rotate(-90 72 50.2)">C133</text>
<text x="79.7" y="51.3">2.2uH</text>
<text x="80" y="49.1">L13</text>
<text x="96.4" y="52.6" transform="rotate(-90 96.4 52.6)">NC</text>
<text x="215.8" y="50.3">SW1</text>
<text x="215.8" y="52">SS-12D10-G</text>
<text x="264.4" y="53.9" transform="rotate(-90 264.4 53.9)">TP9</text>
<text x="31" y="58.9">22UF</text>
<text x="31.1" y="56.9">C167</text>
<text x="43.6" y="56.8">C168</text>
<text x="44.6" y="58.8">0.1uF</text>
<text x="69.8" y="57.1">U5</text>
<text x="91.1" y="56.6" transform="rotate(-90 91.1 56.6)">R121</text>
<text x="96.4" y="57" transform="rotate(-90 96.4 57)">22pF/</text>
<text x="114.2" y="57" transform="rotate(-90 114.2 57)">R19</text>
<text x="208.8" y="58.3" transform="rotate(-90 208.8 58.3)">1</text>
<text x="210.6" y="58.3" transform="rotate(-90 210.6 58.3)">2</text>
<text x="212.4" y="58.3" transform="rotate(-90 212.4 58.3)">3</text>
<text x="239.9" y="59.6">F9</text>
<text x="51.7" y="63.9" transform="rotate(-90 51.7 63.9)">R193</text>
<text x="56.1" y="64.4">4</text>
<text x="68.3" y="64.4">3</text>
<text x="89.2" y="65.6" transform="rotate(-90 89.2 65.6)">R113</text>
<text x="96.4" y="62.1" transform="rotate(-90 96.4 62.1)">C165</text>
<text x="102.8" y="65.9" transform="rotate(-90 102.8 65.9)">C170</text>
<text x="102.8" y="60.3" transform="rotate(-90 102.8 60.3)">22UF</text>
<text x="105.5" y="65.7" transform="rotate(-90 105.5 65.7)">C171</text>
<text x="105.5" y="60.6" transform="rotate(-90 105.5 60.6)">0.1uF</text>
<text x="183.6" y="65.4">J14</text>
<text x="217.1" y="63.8">D1</text>
<text x="61.9" y="70" transform="rotate(-90 61.9 70)">2</text>
<text x="112.5" y="66.6" transform="rotate(-90 112.5 66.6)">D19</text>
<text x="234.1" y="66.4">BSMD1206-200-16V</text>
<text x="252.5" y="67.9" transform="rotate(-90 252.5 67.9)">10UF</text>
<text x="256.1" y="67.9" transform="rotate(-90 256.1 67.9)">0.1UF</text>
<text x="51.7" y="74.8" transform="rotate(-90 51.7 74.8)">R194</text>
<text x="67.2" y="72.1">MT2496</text>
<text x="252.4" y="73.8" transform="rotate(-90 252.4 73.8)">C5</text>
<text x="256.1" y="73.8" transform="rotate(-90 256.1 73.8)">C330</text>
<text x="70.1" y="93.6" transform="rotate(-90 70.1 93.6)">22nF</text>
<text x="111.3" y="92.8" transform="rotate(-90 111.3 92.8)">TP3</text>
<text x="206.9" y="95.9" transform="rotate(-90 206.9 95.9)">1</text>
<text x="216.3" y="92.3" transform="rotate(-90 216.3 92.3)">22nF</text>
<text x="257.5" y="91.6" transform="rotate(-90 257.5 91.6)">TP4</text>
<text x="54.3" y="100.8">5</text>
<text x="60.7" y="97.2" transform="rotate(-90 60.7 97.2)">1</text>
<text x="66.5" y="100.8">6</text>
<text x="70.2" y="98.7" transform="rotate(-90 70.2 98.7)">C57</text>
<text x="77.9" y="99.7">2.2uH</text>
<text x="78.2" y="97.5">L11</text>
<text x="94.6" y="101" transform="rotate(-90 94.6 101)">NC</text>
<text x="200.5" y="99.6">5</text>
<text x="212.7" y="99.6">6</text>
<text x="216.4" y="97.4" transform="rotate(-90 216.4 97.4)">C63</text>
<text x="224.1" y="98.5">2.2uH</text>
<text x="224.4" y="96.3">L12</text>
<text x="240.8" y="99.7" transform="rotate(-90 240.8 99.7)">NC</text>
<text x="29.2" y="107.4">22UF</text>
<text x="29.7" y="105.4">C55</text>
<text x="42.8" y="105.2">C54</text>
<text x="42.8" y="107.2">0.1uF</text>
<text x="68" y="105.5">U8</text>
<text x="89.2" y="105" transform="rotate(-90 89.2 105)">R33</text>
<text x="94.6" y="105.5" transform="rotate(-90 94.6 105.5)">22pF/</text>
<text x="175.4" y="106.1">22UF</text>
<text x="175.9" y="104.1">C61</text>
<text x="189" y="103.9">C60</text>
<text x="189" y="105.9">0.1uF</text>
<text x="214.2" y="104.3">U1</text>
<text x="235.5" y="103.7" transform="rotate(-90 235.5 103.7)">R41</text>
<text x="240.8" y="104.2" transform="rotate(-90 240.8 104.2)">22pF/</text>
<text x="247.2" y="107.4" transform="rotate(-90 247.2 107.4)">22UF</text>
<text x="249.9" y="107.8" transform="rotate(-90 249.9 107.8)">0.1uF</text>
<text x="49.9" y="111.5" transform="rotate(-90 49.9 111.5)">R38</text>
<text x="54.3" y="112.8">4</text>
<text x="66.5" y="112.8">3</text>
<text x="94.6" y="110.5" transform="rotate(-90 94.6 110.5)">C59</text>
<text x="101" y="113.9" transform="rotate(-90 101 113.9)">C56</text>
<text x="101" y="108.7" transform="rotate(-90 101 108.7)">22UF</text>
<text x="103.7" y="109.1" transform="rotate(-90 103.7 109.1)">0.1uF</text>
<text x="196.1" y="110.2" transform="rotate(-90 196.1 110.2)">R42</text>
<text x="200.5" y="111.5">4</text>
<text x="212.7" y="111.5">3</text>
<text x="233.6" y="112.8" transform="rotate(-90 233.6 112.8)">R40</text>
<text x="240.8" y="109.3" transform="rotate(-90 240.8 109.3)">C65</text>
<text x="247.2" y="112.6" transform="rotate(-90 247.2 112.6)">C62</text>
<text x="249.9" y="112.9" transform="rotate(-90 249.9 112.9)">C64</text>
<text x="60.1" y="118.4" transform="rotate(-90 60.1 118.4)">2</text>
<text x="87.4" y="114" transform="rotate(-90 87.4 114)">R13</text>
<text x="103.7" y="114.2" transform="rotate(-90 103.7 114.2)">C58</text>
<text x="206.3" y="117.2" transform="rotate(-90 206.3 117.2)">2</text>
<text x="211.6" y="119.2">MT2496</text>
<text x="49.9" y="122.4" transform="rotate(-90 49.9 122.4)">R39</text>
<text x="65.4" y="120.5">MT2496</text>
<text x="196.1" y="121.1" transform="rotate(-90 196.1 121.1)">R43</text>
<text x="41.3" y="179.6">J23</text>
<text x="51.1" y="179.2">J22</text>
<text x="73" y="180.1" transform="rotate(-90 73 180.1)">TP1</text>
</g>
<g font-size="1.7">
<text x="58.7" y="53.5">VIN</text>
<text x="63.5" y="52.2" transform="rotate(-90 63.5 52.2)">BS</text>
<text x="64.9" y="53.5">SW</text>
<text x="209.5" y="56" transform="rotate(-90 209.5 56)">1</text>
<text x="211.3" y="56" transform="rotate(-90 211.3 56)">2</text>
<text x="213.1" y="56" transform="rotate(-90 213.1 56)">3</text>
<text x="58.7" y="65.4">EN</text>
<text x="64.9" y="65.4">FB</text>
<text x="63" y="67.5" transform="rotate(-90 63 67.5)">GND</text>
<text x="56.9" y="101.9">VIN</text>
<text x="61.8" y="100.6" transform="rotate(-90 61.8 100.6)">BS</text>
<text x="63.1" y="101.9">SW</text>
<text x="203.1" y="100.6">VIN</text>
<text x="208" y="99.3" transform="rotate(-90 208 99.3)">BS</text>
<text x="209.3" y="100.6">SW</text>
<text x="56.9" y="113.9">EN</text>
<text x="63.1" y="113.9">FB</text>
<text x="203.1" y="112.6">EN</text>
<text x="209.3" y="112.6">FB</text>
<text x="61.2" y="116" transform="rotate(-90 61.2 116)">GND</text>
<text x="207.4" y="114.7" transform="rotate(-90 207.4 114.7)">GND</text>
<text x="255.5" y="185.8">Title:</text>
<text x="255.5" y="190">Drawing No:</text>
<text x="276.9" y="190.4">Version:</text>
<text x="255.5" y="193.3">Drawn By:</text>
<text x="255.5" y="197.3">Checked By:</text>
<text x="276.9" y="194.1">Date:</text>
<text x="276.9" y="197.7">Date:</text>
<text x="255.5" y="201">Approved By:</text>
<text x="276.9" y="201.3">Date:</text>
<text x="255.9" y="205">Size</text>
<text x="276.9" y="205">Sheet:</text>
</g>
<g font-size="1.5" fill="#008000">
<text x="51.7" y="57.6" transform="rotate(-90 51.7 57.6)">10K</text>
<text x="90.9" y="63.3" transform="rotate(-90 90.9 63.3)">45</text>
<text x="90.9" y="61.8" transform="rotate(-90 90.9 61.8)">.3K</text>
<text x="114" y="62.2" transform="rotate(-90 114 62.2)">10K</text>
<text x="191.9" y="63.3">1</text>
<text x="191.9" y="65.1">2</text>
<text x="220.8" y="63.7">DO-214AC(SMA)</text>
<text x="51.7" y="68.5" transform="rotate(-90 51.7 68.5)">NC</text>
<text x="89.1" y="71.5" transform="rotate(-90 89.1 71.5)">10K</text>
<text x="112.5" y="70.8" transform="rotate(-90 112.5 70.8)">W_G</text>
<text x="186" y="69.5">DC-2.1MM-WS</text>
<text x="191.9" y="66.9">3</text>
<text x="49.9" y="106" transform="rotate(-90 49.9 106)">10K</text>
<text x="196.1" y="104.8" transform="rotate(-90 196.1 104.8)">10K</text>
<text x="89.1" y="110.2" transform="rotate(-90 89.1 110.2)">10K</text>
<text x="235.3" y="110.5" transform="rotate(-90 235.3 110.5)">73</text>
<text x="235.3" y="109" transform="rotate(-90 235.3 109)">.2K</text>
<text x="49.9" y="117" transform="rotate(-90 49.9 117)">NC</text>
<text x="87.3" y="120" transform="rotate(-90 87.3 120)">10K</text>
<text x="196.1" y="115.7" transform="rotate(-90 196.1 115.7)">NC</text>
<text x="233.5" y="118.7" transform="rotate(-90 233.5 118.7)">10K</text>
<text x="42.4" y="185.7" transform="rotate(-90 42.4 185.7)">1</text>
<text x="52.3" y="185.3" transform="rotate(-90 52.3 185.3)">1</text>
</g>
</svg>
